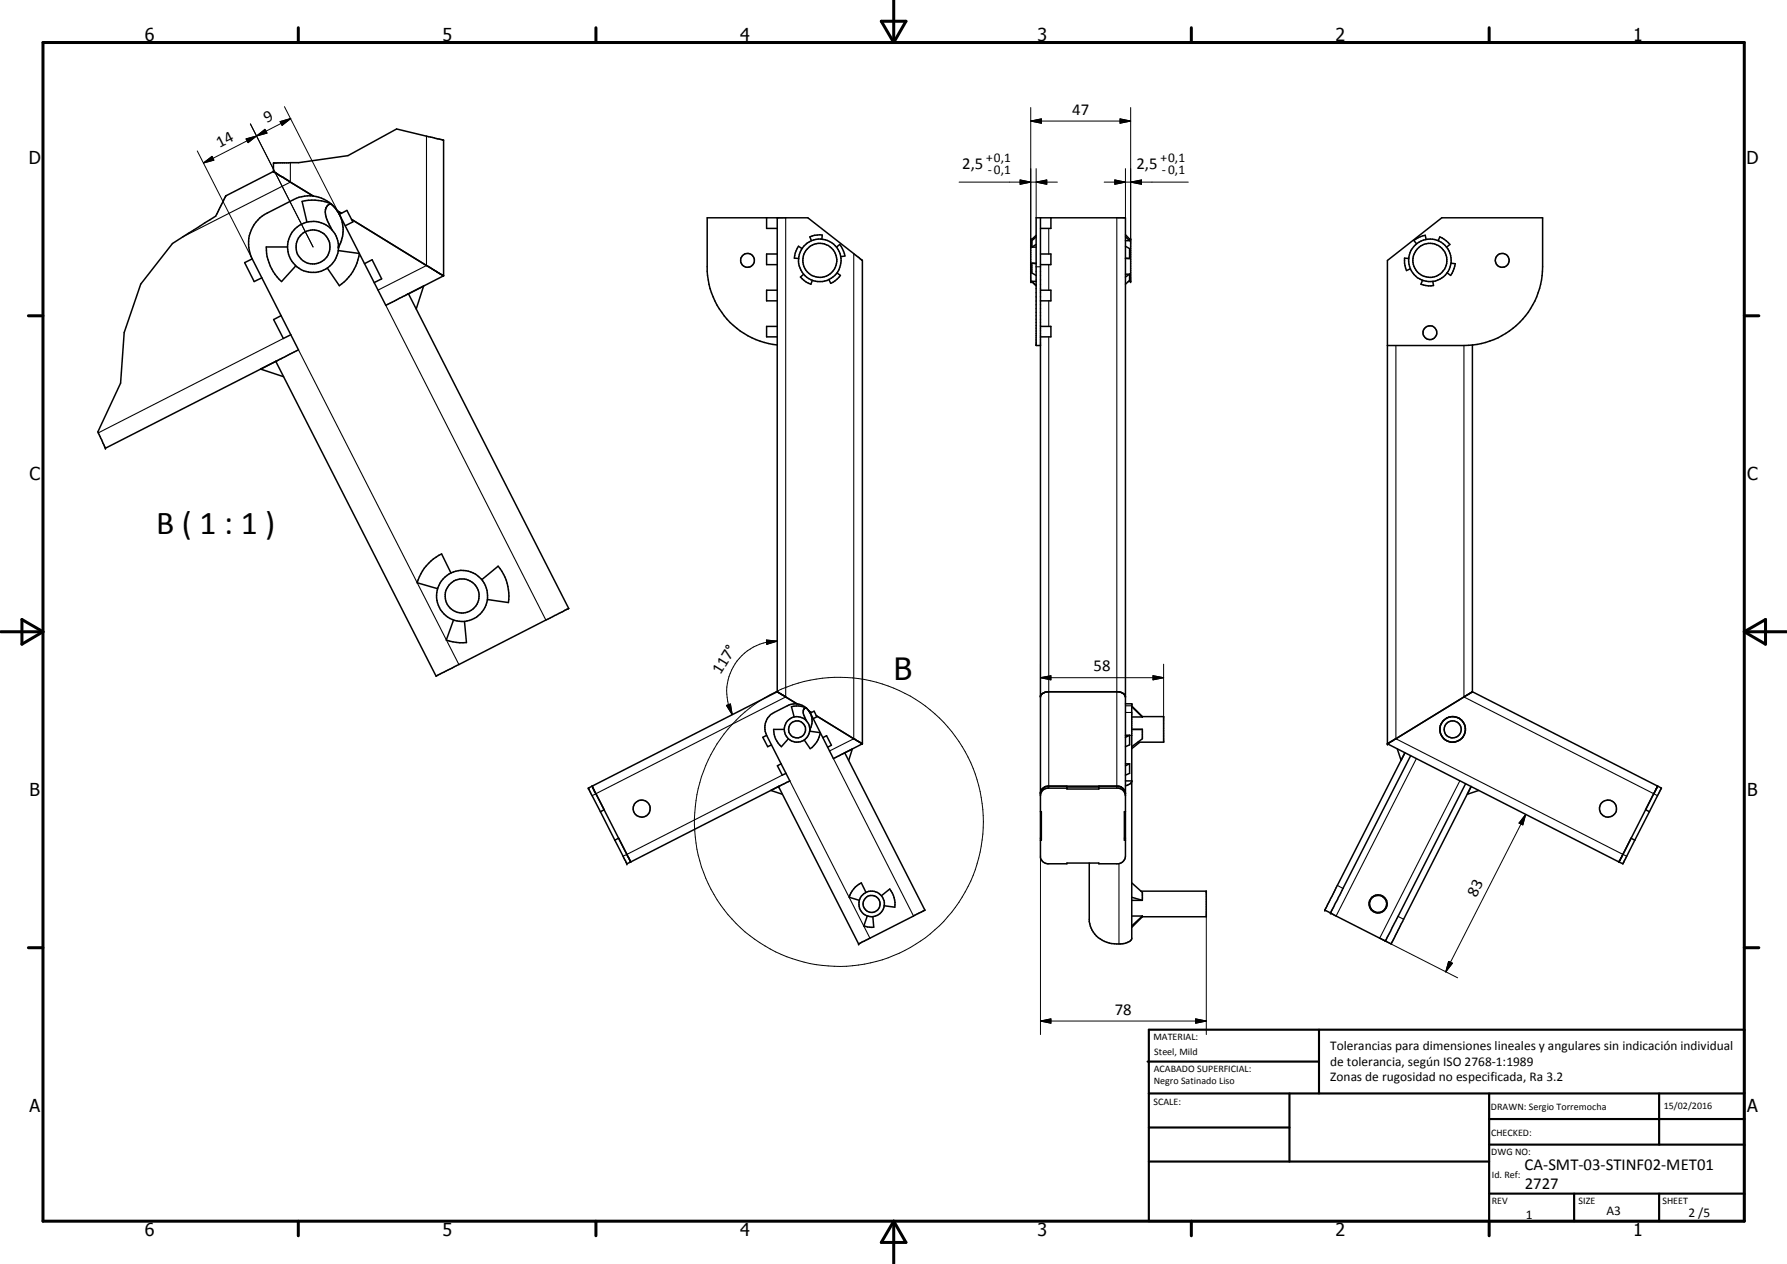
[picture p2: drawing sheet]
<svg xmlns="http://www.w3.org/2000/svg" width="420mm" height="297mm" viewBox="0 0 420 297" stroke-linecap="round" stroke-linejoin="round" font-family="sans-serif">
<g fill="none" stroke="#000" stroke-width=".35">
<path d="M64.3 40.3v-2l5.9-.1 11.6-1.6 11.4-6.3 11.1 2.6v31.9M64.3 40.3l9.4 5.8M64.3 40.3l-11.2 5.7-1.6 3.3a3.9 3.9 0 0 1-2.1 2.3l-8.9 5.6-7.4 9.6-3.9 11.3-.8 11.9-5.4 11.5 1.7 3.7 40.1-20.3M67.6 58h-5a11 11 0 0 0 3.6 8.2l3.3-3.7M77.8 47.9a7.9 7.9 0 0 1 1.8 10.1l.1-.1M77.8 47.9a2.35 2.35 0 0 0-1.1 3.3l1.4 2.9M77.8 47.9a10.8 10.8 0 0 0-6.8-.6l1.2 4.9M78.4 48.4a7.9 7.9 0 0 0-9.4-1.5l-6.2 3.2a8 8 0 0 0-3.5 10.7M78.6 48.7l1.2 1.7M79.3 49.5l1 .6M79.5 58.9l5 .7a11.1 11.1 0 0 1-4.7 7.5l-2.8-4.1M79.8 50.4l10.9 21.4 5.3-2.8"/>
<path d="M79.8 50.4l1.8-1 1.4 2.8-1.8 .8M82.7 51.6l21.6 13.2M180.2 51.2v2.5h2.5M182.7 59.7h-2.5v2.5h2.5M182.7 51.2v111.4M188.6 58.4l-.9-.5-.7 1.6-.2 1.2h1M193.2 56.2l.1-1-1.8 .1-1.1 .4 .4 .9M196.7 58.1l.7-.7 .9 1.6 .4 1.2-1 .1M242.6 58.1h1M243 56.2h-.7v10h.3M243.6 55.7l-1 .9v1.5M243.6 57.4l-1 .7"/>
<path d="M243.6 55.3l-.9 .9M244.6 51.2l.1 150.6a1.9 1.9 0 0 0 1.6 1.2h4.6v-.2h7.4v.2l5-.1a1.88 1.88 0 0 0 1.3-1.7v-150h-21v30h1M244.6 59.7h2.5v2.5h-2.5M247.1 51.2v2.5h-2.5M264.6 57.9l1 .5v2.3M264.6 55.7l1 .9M264.6 56.6h1M264.6 55.2l1 1M265.6 56.2h.2v10h-.6M265.6 56.2v.4M335.3 56.3l-.2-1-1.7 .6-1 .6 .7 .8M338.1 56.6l.4-.9 1.6 .9 .8 .8-.8 .7"/>
<path d="M59.3 60.8l10.9 21.4-5.4 2.7M59.3 60.8l-1.8 .9 2.3 4.5 1.8-.9M66.1 74.2l-1.8 .9 2.3 4.4 1.8-.8M85.7 62l1.8-1 2.2 4.5-1.7 .9M96 69l37.7 74-27.4 14-3.8 1.9-37.7-74M99.6 67.2l-1.7 5.4M104.3 64.8h.1M104.3 64.8l-8.3 4.2M182.7 68.2h-2.5v2.5h2.5M182.7 76.7h-2.5v2.5h2.5M189 64.4l-.8 .7 1.4 1.2 1.1 .5 .3-.9M196.8 64.1l.8 .6-.8 .9-1.5 1-.4-.9"/>
<path d="M242.6 61.8v2.3l1 .6M242.6 61.8l1 .2M242.6 61.8h1M242.6 66.1v.1M242.6 66.1l1 1M242.6 66.1h1M242.6 66.2l1 1M244.6 68.2h2.5v2.5h-2.5M244.6 76.7h2.5v2.5h-2.5M264.6 60.7h1M264.6 64.4h1M265.6 64.4v1.5l-1 .9"/>
<path d="M265.6 64.4l-1 .7M331.2 60.7h-1v1.1l.5 1.8 .9-.4M334.5 65.9l-.4 .9 1.8 .4 1.1-.1-.1-1M341.2 61.8l1 .2-.5 1.7-.6 1-.8-.6M64.8 84.9l-3.5 1.8 5.4 1.8M182.7 81.1a18.4 18.4 0 0 1-16.4-17.3v-12.6h23.6l12.9 10v113.6M326.2 81.2h18a18.5 18.5 0 0 0 18.5-18.5v-11.5h-23.7l-12.8 10v113.6M346.2 81.1v81.5M106 134.7l-2.2-4.5a11.1 11.1 0 0 0-5.7 6.7l4.8 1.4M113.3 136.2l3.8-3.1a10.9 10.9 0 0 1 2.4 8.5l-4.9-.7M106.6 145.7l-1.7 4.7 2.4 .6h2.4l-.5-5M180.2 172.8l5.5 10.7-2.7 1.3"/>
<path d="M180.2 172.8l-.8 .5 1.1 2.2 .9-.5M182.7 162.6h.1M182.7 162.6l-43.5 22.1M182.8 162.6h.1M182.8 162.6l4.6 2.8M183.7 179.5l-.9 .5 1.1 2.2 .9-.5M184.4 171.4h-2.5a5.3 5.3 0 0 0 1.8 4.1l1.7-1.9M186.7 168.5l-.6-2.4 1.7-.2 1.7 .4a1.14 1.14 0 0 0-.5 1.7l.6 1.4M189.6 166.4l.9 1.2M189.8 166.6a3.9 3.9 0 0 0-4.7-.7l-3.1 1.5a4.1 4.1 0 0 0-1.8 5.4M189.9 166.8l.6 .8M190.3 167.1l.4 .3"/>
<path d="M190.4 171.8l2.5 .4-.3 1.1a5.3 5.3 0 0 1-2.1 2.6l-1.4-2M190.5 167.6a3.9 3.9 0 0 1-.1 3.8M190.5 167.6l5.4 10.7 2.6-1.3M190.5 167.6l.9-.5 .7 1.3-.9 .5M191.9 168.2l10.9 6.6M193.5 173.4l.8-.5 1.2 2.2-.9 .5M198.6 176.9h.1M198.6 176.9l-.1 .1M198.6 176.9l18.9 37-15.4 7.8-.2 .1-18.9-37M198.6 176.9l1.8-.9-.9 2.7M202.8 174.8l-4.2 2.1M244.6 163.6l.6-.7 1.1-.3h16.6l1.3 .5 .4 .7"/>
<path d="M264.6 165.4h1.5v55.2a3.6 3.6 0 0 1-3.5 1.2 6.2 6.2 0 0 1-6.5-5.2v-13.8M264.6 179.5h1M264.6 172.8h1M265.6 172.8v2.2l-1 .5M265.6 179.5v2.2l-1 .5M265.6 179.5l-1 .5M265.6 172.8l-1 .5M266.1 171.4h2.5v2.2l-2.5 1.9M266.1 168.5h2.5M266.1 166.1l2.5 2.4M266.1 165.9l2.5 2.5M268 174.4l-1.9 1.5"/>
<path d="M268.6 168.4h5v6h-6.1M268.6 168.4v.1M326.2 174.8l54.4 27.8M328.5 176l.9 2.7 .9-1.8-18.8 37 1.3 .6M331.7 177.6l-18.9 36.9M338.7 172.2l.3 .8M338.7 172.3l.3 .7M339 173l.2 .3a2.91 2.91 0 0 0 2.7 1.1M339 173l.9 .9M339.9 168.9a2.93 2.93 0 0 0-1.2 3.3M341 168.4h.8l.9 .3M341 168.4l-.8 .3"/>
<path d="M341.1 168.4a3 3 0 0 0-2.4 3.9M341.1 168.4h.8M342.3 168.5l.8 .3 .6 .5M343.1 168.8l.3 .2a2.72 2.72 0 0 1 1.1 2.2M344 169.7l.5 1.1M344.5 171.6a3 3 0 0 1-4.3 2.5M344.5 171.2v.5M344.5 171.7a2.95 2.95 0 0 1-2.3 2.6M346.2 162.6l-20 12.2M346.2 162.6l43.6 22.1M139.2 184.7v.1M139.2 184.8h.1"/>
<path d="M139.2 184.7l-.9 .5 2.9 5.6M139.3 184.8l.8 1.7M140.1 186.5l8.2 16.1M140.1 186.5l2 3.8-.9 .5M141.2 190.8l3.4 6.6M144.6 197.4l2.8 5.6 .9-.4M145.4 197l-.8 .4M183 184.8l-34.7 17.8M183 184.8l-1.7 1 2.6 .8M244.6 186.2a1.95 1.95 0 0 1 2-1.5h16a1.94 1.94 0 0 1 2 1.8M244.6 197h.2M244.6 190.8h.2v6.6h-.2"/>
<path d="M250.9 185h7.4M250.9 184.7v.7h7.4v-.7M250.9 185.2l-5 .1a1.79 1.79 0 0 0-1.3 1.4M258.3 185.2l5 .1a1.88 1.88 0 0 1 1.3 1.7M264.4 197h.2M264.6 190.8h-.2v6.6h.2M264.6 183.5h1.5M266.1 183.7l-.4 .5-1.1 .5M344.6 184.2l-18.9 36.9M347.7 185.8l-2.7 .8 .9-1.8-18.8 37-1.4-.7M384.4 197.4l-2.8 5.6-1-.4M384.4 197.4l-.9-.4-1.9 3.8"/>
<path d="M386.9 190.3l.9 .5M387.8 190.8l-3.4 6.6M389.7 184.8l-8.1 16M389.7 184.8h.1M389.8 184.7l.8 .5-2.8 5.6M389.8 184.7l-.1 .1M203.6 209.7l-1.1-2.2a5.5 5.5 0 0 0-2.8 3.4l2.3 .7M203.9 215.3l-.8 2.3 .9 .2 1.4 .1-.2-2.5M207.3 210.5l1.9-1.6a5.9 5.9 0 0 1 1.2 4.3l-2.5-.3M266.1 207.5l2.5 2.2v1.9M266.1 210.9l2.5 .7M266.1 211.6h2.5"/>
<path d="M266.1 215.3h2.5M268.3 209.4h15.3v6h-15M268.6 215.3v.1M268.6 215.3l-2.5 2.3M268.6 215.4l-2.5 2.5M312.8 214.5l12.9 6.6M381.6 200.8l-1 1.8M325.7 221.1h.1"/>
<circle cx="73.6" cy="58" r="4"/>
<circle cx="73.6" cy="58" r="6"/>
<circle cx="175.7" cy="61.2" r="1.63"/>
<circle cx="192.8" cy="61.2" r="5"/>
<circle cx="192.8" cy="61.2" r="4"/>
<circle cx="336.2" cy="78.2" r="1.62"/>
<circle cx="336.2" cy="61.2" r="4"/>
<circle cx="336.2" cy="61.2" r="5"/>
<circle cx="353.2" cy="61.2" r="1.62"/>
<circle cx="108.6" cy="140.1" r="4"/>
<circle cx="108.7" cy="140" r="6"/>
<circle cx="187.4" cy="171.4" r="2.01"/>
<circle cx="187.4" cy="171.4" r="3"/>
<circle cx="341.5" cy="171.4" r="2.02"/>
<circle cx="150.9" cy="190" r="2"/>
<circle cx="378.1" cy="190" r="2"/>
<circle cx="204.9" cy="212.4" r="3"/>
<circle cx="204.9" cy="212.4" r="2"/>
<circle cx="324" cy="212.4" r="2.01"/>
<circle cx="324" cy="212.4" r="2.13"/>
</g>
<g fill="none" stroke="#000" stroke-width=".25">
<path d="M68.3 38.2v4.6l-25.3 12.8M100.3 32v30.4l-11.5 5.8M184.7 51.2v112.6l-45.5 23.2M200.7 59.6v114l-5.7 2.9M246.6 53.7v6M262.6 51.2v134M66.6 79.5l-43.5 22.2M90.7 71.8l37.6 73.9M243.6 62.7h1M246.6 62.2v6M246.6 70.7v6M246.6 79.2v106"/>
<path d="M70.2 82.2l37.7 74M328.2 81.2v92.4l54.3 27.6M344.2 81.2v82.6l45.5 23.2M195.9 178.3l18.9 37M264.6 165.9h1.5M264.6 167.4h1.5M264.6 172.8h1.5M333 178.3l-18.9 37M183.9 182.2l-37.4 19M185.7 183.5l18.8 37M343.2 183.5l-18.8 37M263.1 202.9v18.9"/>
<path d="M314.4 208.1l1.4 .7M328.7 215.3l1.3 .7"/>
</g>
<g fill="#000">
<circle cx="79.6" cy="58" r=".18"/>
<circle cx="242.3" cy="66.2" r=".18"/>
<circle cx="242.6" cy="66.2" r=".18"/>
<circle cx="265.8" cy="66.2" r=".18"/>
<circle cx="24.8" cy="105.3" r=".18"/>
<circle cx="190.4" cy="171.4" r=".18"/>
<circle cx="266.1" cy="165.4" r=".18"/>
<circle cx="326.2" cy="174.8" r=".18"/>
<circle cx="138.3" cy="185.2" r=".18"/>
<circle cx="183" cy="184.8" r=".18"/>
<circle cx="147.4" cy="203" r=".18"/>
<circle cx="283.6" cy="209.4" r=".18"/>
<circle cx="311.5" cy="213.9" r=".18"/>
<circle cx="312.8" cy="214.5" r=".18"/>
<circle cx="201.9" cy="221.8" r=".18"/>
</g>
<g fill="none" stroke="#000" stroke-width=".71">
<path d="M10.1 10h400v277h-400zM70.1 6.5v3.5M140.1 6.5v3.5M207.2 5h5.8l-2.9 5zM210.1 0v10M280.1 6.5v3.5M350.1 6.5v3.5M6.7 74.2h3.4M410.1 74.2h3.4M.2 148.5h9.9M5.2 145.6l4.9 2.9-4.9 2.9zM410.1 148.5h10"/>
<path d="M410.1 148.5l5-2.9v5.8zM6.7 222.7h3.4M410.1 222.7h3.4M70.1 287v3.4M140.1 287v3.4M210.1 287v10M210.1 287l2.9 5h-5.8zM280.1 287v3.4M350.1 287v3.4"/>
</g>
<g fill="none" stroke="#000" stroke-width=".51">
<path d="M269.8 249.5h40.3M270.1 242h140v45h-140zM270.1 257h140M303.2 257v16M310.1 242v15M350.1 257v30M390.1 257v12M270.1 265h33.1M270.1 273h80M350.1 269h60M350.1 263h60M350.1 280.5h60"/>
<path d="M370.1 280.5v6.5M390.1 280.5v6.5"/>
</g>
<g fill="none" stroke="#000" stroke-width=".24">
<path d="M46.4 35.5l12.9 25.3M47.8 38.3l2.1-1.6 .4 .9zM57.9 32.6l2.4-.6-2 1.5zM57.9 32.6l4.9-1.3-.5-.9-4 3.1zM58.9 29.1l14.7 28.9M60.3 32l2-1.6 .5 .9zM65.9 28.6l2.5-.7-2.1 1.6zM66.9 25.1l12.9 25.3M68.4 27.9l-20.6 10.4M242.3 28.4l2.5-.5v1.1zM242.3 28.4h23.5M242.3 25.3v30.9"/>
<path d="M243.6 39.6v11.6M263.3 27.9l2.5 .5-2.5 .6zM264.6 39.6v11.6M265.8 25.3v30.9M225.5 42.8h23.1M239.8 42.3l2.5 .5-2.5 .5zM243.6 42.8l2.5-.5v1zM259.6 42.8h19.8M262.1 42.3l2.5 .5-2.5 .5zM265.8 42.8l2.6-.5v1zM180.2 150.4l2.5 .3-2.4 .7zM182.7 150.7a11.8 11.8 0 0 0-11 7.5 11.5 11.5 0 0 0 .5 9.7"/>
<path d="M244.6 159.3l2.5-.5v1zM244.6 156.1v7.7M244.6 159.3h29M271.1 158.8l2.5 .5-2.5 .5zM273.6 156.1v12.3M170.8 165.8l.9-.4 .5 2.5zM244.6 186.5v56.6M358.7 191.4l-.7 2.4-.8-.4zM358.7 191.4l-18.8 37M283.6 215.4v27.7M244.6 239.9l2.5-.5v1.1zM244.6 239.9h39"/>
<path d="M281.1 239.4l2.5 .5-2.5 .6zM324.4 220.5l18.3 9.3M340.6 225.9l.9 .5-1.6 2z"/>
<circle cx="197.2" cy="193.1" r="34"/>
</g>
<g fill="#000">
<path d="M47.8 38.3l2.1-1.6 .4 .9zM57.9 32.6l2.4-.6-2 1.5zM60.3 32l2-1.6 .5 .9zM65.9 28.6l2.5-.7-2.1 1.6zM242.3 28.4l2.5-.5v1.1zM263.3 27.9l2.5 .5-2.5 .6zM239.8 42.3l2.5 .5-2.5 .5zM243.6 42.8l2.5-.5v1zM262.1 42.3l2.5 .5-2.5 .5zM265.8 42.8l2.6-.5v1zM180.2 150.4l2.5 .3-2.4 .7zM244.6 159.3l2.5-.5v1z"/>
<path d="M271.1 158.8l2.5 .5-2.5 .5zM170.8 165.8l.9-.4 .5 2.5zM358.7 191.4l-.7 2.4-.8-.4zM244.6 239.9l2.5-.5v1.1zM340.6 225.9l.9 .5-1.6 2zM281.1 239.4l2.5 .5-2.5 .6z"/>
</g>
<text font-size="7.9" x="36.7" y="125.5">B ( 1 : 1 )</text>
<text font-size="7.2" x="210.1" y="159.8">B</text>
<g font-size="4.2">
<text x="34" y="9.6">6</text>
<text x="104" y="9.6">5</text>
<text x="174" y="9.6">4</text>
<text x="244" y="9.6">3</text>
<text x="314" y="9.6">2</text>
<text x="384" y="9.6">1</text>
<text x="6.8" y="38.7">D</text>
<text x="410.6" y="38.7">D</text>
<text x="7" y="112.9">C</text>
<text x="410.8" y="112.9">C</text>
<text x="7" y="187.1">B</text>
<text x="410.8" y="187.1">B</text>
<text x="7" y="261.4">A</text>
<text x="410.8" y="261.4">A</text>
<text x="34" y="290.4">6</text>
<text x="104" y="290.4">5</text>
<text x="174" y="290.4">4</text>
<text x="244" y="290.4">3</text>
<text x="314" y="290.4">2</text>
<text x="384" y="290.4">1</text>
</g>
<g font-size="3.9">
<text x="62.7" y="29" transform="rotate(-27 62.7 29)">9</text>
<text x="252.1" y="26.9">47</text>
<text x="51.6" y="34.7" transform="rotate(-27 51.6 34.7)">14</text>
<text x="226.3" y="39.7">2,5</text>
<text x="267.2" y="39.7">2,5</text>
<text x="169.4" y="158.7" transform="rotate(-58 169.4 158.7)">117°</text>
<text x="257.1" y="157.7">58</text>
<text x="347" y="210.9" transform="rotate(-63 347 210.9)">83</text>
<text x="262.1" y="238.4">78</text>
<text x="358.5" y="275">CA-SMT-03-STINF02-MET01</text>
<text x="358.5" y="279.4">2727</text>
</g>
<g font-size="3.1">
<text x="231.9" y="38.2">+0,1</text>
<text x="232.2" y="40.9">-0,1</text>
<text x="272.9" y="38.2">+0,1</text>
<text x="273.2" y="40.9">-0,1</text>
<text x="312.7" y="246.8">Tolerancias para dimensiones lineales y angulares sin indicación individual</text>
<text x="312.7" y="250.4">de tolerancia, según ISO 2768-1:1989</text>
<text x="312.7" y="254">Zonas de rugosidad no especificada, Ra 3.2</text>
<text x="358.7" y="286.5">1</text>
<text x="377.7" y="285.6">A3</text>
<text x="397" y="285.9">2 /5</text>
</g>
<g font-size="2.4">
<text x="271.2" y="244.4">MATERIAL:</text>
<text x="271.3" y="252">ACABADO SUPERFICIAL:</text>
<text x="271.4" y="247.9">Steel, Mild</text>
<text x="271.3" y="254.6">Negro Satinado Liso</text>
<text x="271.2" y="259.7">SCALE:</text>
<text x="350.6" y="260.8">DRAWN: Sergio Torremocha</text>
<text x="391.2" y="260.6">15/02/2016</text>
<text x="350.6" y="267">CHECKED:</text>
<text x="350.6" y="271.4">DWG NO:</text>
<text x="350.8" y="276.9">Id. Ref:</text>
<text x="350.8" y="282.8">REV</text>
<text x="371.2" y="282.9">SIZE</text>
<text x="390.9" y="282.9">SHEET</text>
</g>
</svg>
